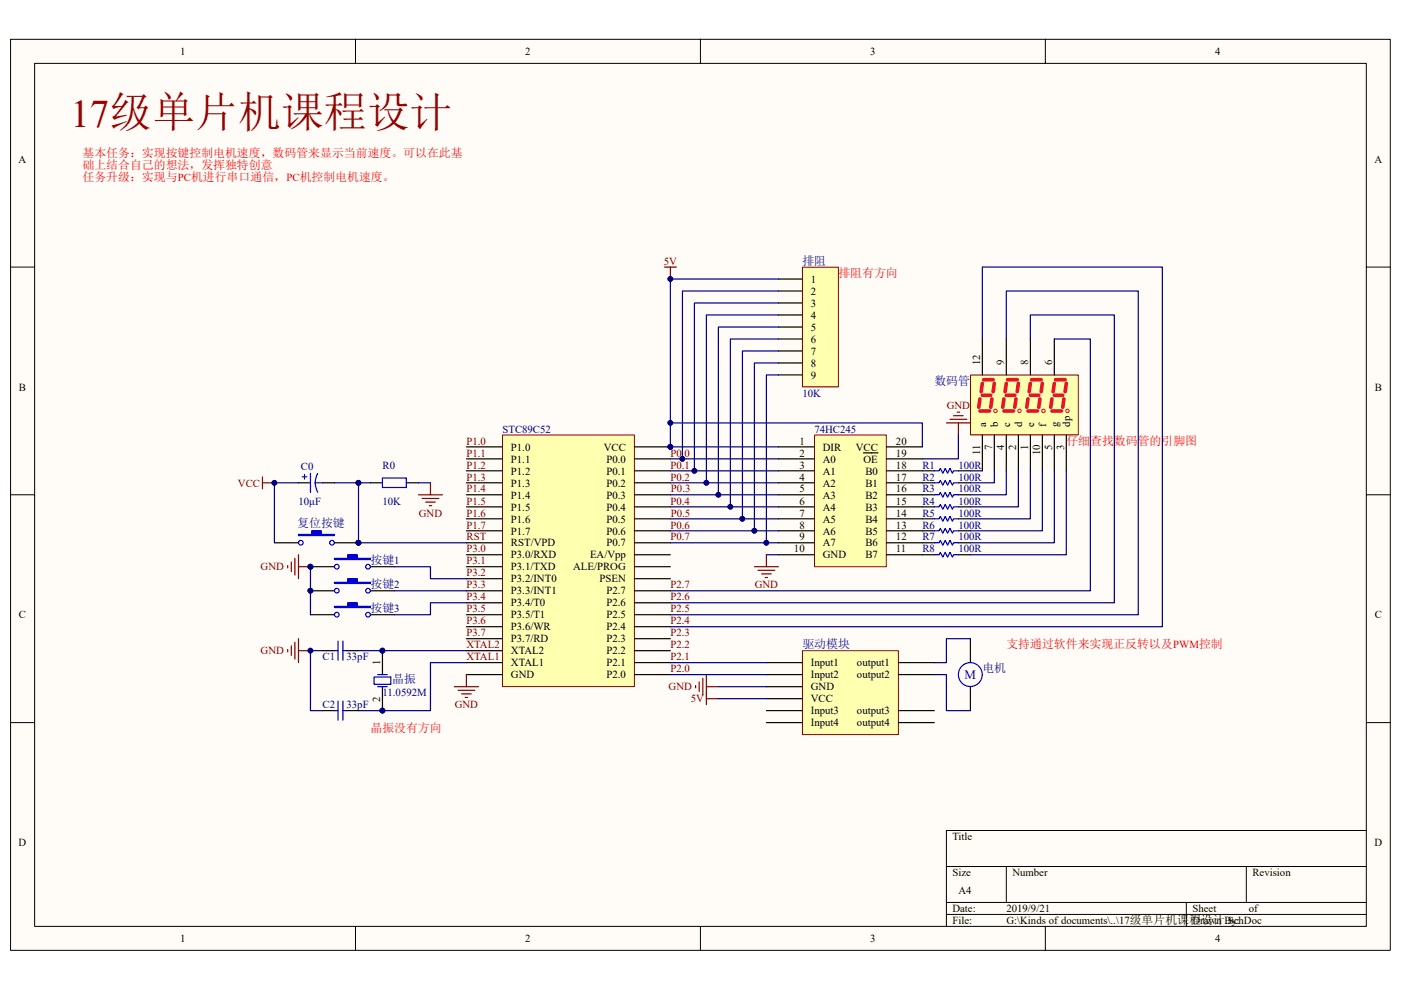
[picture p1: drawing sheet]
<svg xmlns="http://www.w3.org/2000/svg" width="297mm" height="210mm" viewBox="0 0 297 210" stroke-linecap="round" stroke-linejoin="round" font-family="sans-serif">
<path d="M2.3 8.4h292.5v193.2h-292.5z" fill="#fffcf8"/>
<path d="M2.2 8.3h292.6v193.3h-292.6z" fill="none" stroke="#000" stroke-width=".21"/>
<path d="M7.4 13.5h282.3v183h-282.3z" fill="#fffcf8"/>
<g fill="none" stroke="#000" stroke-width=".21">
<path d="M7.3 13.4h282.4v183.1h-282.4zM75.4 8.3v5.1M148.5 8.3v5.1M221.6 8.3v5.1M2.2 56.6h5.1M289.7 56.6h5.1M2.2 104.9h5.1M289.7 104.9h5.1M2.2 153.3h5.1M289.7 153.3h5.1M289.7 176.1h-89v20.4M75.4 196.5v5.1"/>
<path d="M148.5 196.5v5.1M200.7 183.8h89M200.7 191.4h89M200.7 194h89M213.4 183.8v7.6M221.6 196.5v5.1M251.5 191.4v5.1M264.2 183.8v7.6"/>
</g>
<path d="M106.6 92.3h27.9v53.3h-27.9z" fill="#ffffb0"/>
<path d="M106.5 92.3h28v53.3h-28z" fill="none" stroke="#800000" stroke-width=".21"/>
<g fill="none" stroke="#000" stroke-width=".25">
<path d="M98.9 94.8h7.6M98.9 97.3h7.6M98.9 99.9h7.6M134.5 94.8h7.6M134.5 97.3h7.6M134.5 99.9h7.6M98.9 102.4h7.6M98.9 104.9h7.6M98.9 107.5h7.6M98.9 110h7.6M98.9 112.6h7.6M98.9 115.1h7.6"/>
<path d="M98.9 117.7h7.6M134.5 102.4h7.6M134.5 104.9h7.6M134.5 107.5h7.6M134.5 110h7.6M134.5 112.6h7.6M134.5 115.1h7.6M134.5 117.7h7.6M98.9 120.2h7.6M98.9 122.7h7.6M98.9 125.3h7.6M98.9 127.8h7.6"/>
<path d="M98.9 130.4h7.6M98.9 132.9h7.6M98.9 135.5h7.6M98.9 138h7.6M134.5 120.2h7.6M134.5 122.7h7.6M134.5 125.3h7.6M134.5 127.8h7.6M134.5 130.4h7.6M134.5 132.9h7.6M134.5 135.5h7.6M134.5 138h7.6"/>
<path d="M98.9 140.5h7.6M98.9 143.1h7.6M134.5 140.5h7.6M134.5 143.1h7.6"/>
</g>
<circle cx="142.1" cy="94.8" r=".49" fill="#000080" stroke="#000080" stroke-width=".21"/>
<path d="M162.5 117.7v2.5M160 120.2h5M160.7 121h3.6M161.5 121.7h2M162.2 122.5h.5" fill="none" stroke="#800000" stroke-width=".25"/>
<path d="M205.8 79.6h22.8v12.6h-22.8z" fill="#ffffb0"/>
<path d="M205.8 79.5h22.8v12.7h-22.8z" fill="none" stroke="#800000" stroke-width=".21"/>
<path d="M208.3 71.9v7.6M213.4 71.9v7.6M218.5 71.9v7.6M223.5 71.9v7.6M208.3 92.2v7.7M210.8 92.2v7.7M213.4 92.2v7.7M215.9 92.2v7.7M218.5 92.2v7.7M221 92.2v7.7M223.5 92.2v7.7M226.1 92.2v7.7" fill="none" stroke="#000" stroke-width=".25"/>
<g fill="none" stroke="#ee0e22" stroke-width=".76">
<path d="M207.8 84.6l-.3 1.8M207.8 87.2h2M208.3 81.3l-.3 1.8M208.3 83.8h1.8M208.5 80.5h2.1M210.3 84.6l-.2 1.8M210.8 81.3l-.2 1.8M212.8 87.2h2.1M212.8 84.6l-.2 1.8M213.4 83.8h1.8M213.4 81.3l-.3 1.8M213.6 80.5h2.1"/>
<path d="M215.4 84.6l-.2 1.8M215.9 81.3l-.2 1.8M218 87.2h2M218 84.6l-.3 1.8M218.5 83.8h1.7M218.5 81.3l-.3 1.8M218.7 80.5h2M220.5 84.6l-.3 1.8M221 81.3l-.3 1.8M223 87.2h2.1M223 84.6l-.2 1.8M223.5 83.8h1.8"/>
<path d="M223.5 81.3l-.2 1.8M223.8 80.5h2M225.6 84.6l-.3 1.8M226.1 81.3l-.3 1.8"/>
</g>
<g fill="none" stroke="#f00" stroke-width=".76">
<path d="M211 87.1l.1 .1zM221.2 87.1l.1 .1zM226.3 87.1l.1 .1z"/>
<circle cx="216.2" cy="87.1" r=".08"/>
</g>
<path d="M172.7 92.3h15.2v27.9h-15.2z" fill="#ffffb0"/>
<path d="M172.7 92.3h15.2v27.9h-15.2z" fill="none" stroke="#800000" stroke-width=".21"/>
<g fill="none" stroke="#000" stroke-width=".25">
<path d="M165 94.8h7.7M165 97.3h7.7M165 99.9h7.7M183.1 96.1h3.1M187.9 94.8h7.7M187.9 97.3h7.7M187.9 99.9h10.2M203.2 99.9h2.5M165 102.4h7.7M165 104.9h7.7M165 107.5h7.7M165 110h7.7"/>
<path d="M165 112.6h7.7M165 115.1h7.7M165 117.7h7.7M187.9 102.4h10.2M187.9 104.9h10.2M187.9 107.5h10.2M187.9 110h10.2M187.9 112.6h10.2M187.9 115.1h10.2M187.9 117.7h10.2M203.2 102.4h2.5M203.2 104.9h2.5"/>
<path d="M203.2 107.5h2.5M203.2 110h2.5M203.2 112.6h2.5M203.2 115.1h2.5M203.2 117.7h2.5M205.7 135.5v5M205.7 145.6v5.1"/>
</g>
<path d="M200.7 89.7h5M201.4 88.9h3.6M202.2 88.2h2M202.9 87.4h.6M203.2 89.7v2.5" fill="none" stroke="#800000" stroke-width=".25"/>
<g fill="none" stroke="#00f" stroke-width=".25">
<path d="M198.1 99.9h1l.3-.5 .5 1 .5-1 .5 1 .5-1 .5 1 .3-.5h1M198.1 102.4h1l.3-.5 .5 1 .5-1 .5 1 .5-1 .5 1 .3-.5h1M198.1 104.9h1l.3-.5 .5 1.1 .5-1.1 .5 1.1 .5-1.1 .5 1.1 .3-.6h1M198.1 107.5h1l.3-.5 .5 1 .5-1 .5 1 .5-1 .5 1 .3-.5h1M198.1 110h1l.3-.5 .5 1.1 .5-1.1 .5 1.1 .5-1.1 .5 1.1 .3-.6h1M198.1 112.6h1l.3-.5 .5 1 .5-1 .5 1 .5-1 .5 1 .3-.5h1M198.1 115.1h1l.3-.5 .5 1 .5-1 .5 1 .5-1 .5 1 .3-.5h1M198.1 117.7h1l.3-.5 .5 1 .5-1 .5 1 .5-1 .5 1 .3-.5h1"/>
<circle cx="205.7" cy="143.1" r="2.53"/>
</g>
<path d="M170.2 138h20.3v17.8h-20.3z" fill="#ffffb0"/>
<path d="M170.1 138h20.4v17.8h-20.4z" fill="none" stroke="#800000" stroke-width=".21"/>
<path d="M65.8 130.4h5.1M78.5 130.4h5.1M162.5 140.5h7.6M162.5 143.1h7.6M162.5 145.6h7.6M162.5 148.2h7.6M162.5 150.7h7.6M162.5 153.3h7.6M190.5 140.5h7.6M190.5 143.1h7.6M190.5 150.7h7.6M190.5 153.3h7.6" fill="none" stroke="#000" stroke-width=".25"/>
<path d="M147.5 145.4v.5M148.2 144.6v2.1M149 143.9v3.5M149.8 143.1v6.4M149.8 145.6h2.5M149.8 148.2h2.5" fill="none" stroke="#800000" stroke-width=".25"/>
<path d="M70.9 128.6h2.8v-.8h2.1v.8h2.7v.3h-7.6z" fill-rule="evenodd" fill="#00f"/>
<g fill="none" stroke="#00f" stroke-width=".25">
<path d="M70.9 128.6h2.8v-.8h2.1v.8h2.7v.3h-7.6z"/>
<circle cx="71.4" cy="130.4" r=".49"/>
<circle cx="78" cy="130.4" r=".5"/>
</g>
<path d="M65.8 125.3h5.1M78.5 125.3h5.1" fill="none" stroke="#000" stroke-width=".25"/>
<circle cx="65.8" cy="125.3" r=".5" fill="#000080" stroke="#000080" stroke-width=".21"/>
<path d="M70.9 123.5h2.8v-.8h2.1v.8h2.7v.3h-7.6z" fill-rule="evenodd" fill="#00f"/>
<g fill="none" stroke="#00f" stroke-width=".25">
<path d="M70.9 123.5h2.8v-.8h2.1v.8h2.7v.3h-7.6z"/>
<circle cx="71.4" cy="125.3" r=".49"/>
<circle cx="78" cy="125.3" r=".5"/>
</g>
<g fill="#000080" stroke="#000080" stroke-width=".21">
<circle cx="65.8" cy="125.3" r=".5"/>
<circle cx="65.8" cy="120.2" r=".5"/>
</g>
<path d="M65.8 120.2h5.1M78.5 120.2h5.1" fill="none" stroke="#000" stroke-width=".25"/>
<path d="M70.9 118.4h2.8v-.7h2.1v.7h2.7v.3h-7.6z" fill-rule="evenodd" fill="#00f"/>
<g fill="none" stroke="#00f" stroke-width=".25">
<path d="M70.9 118.4h2.8v-.7h2.1v.7h2.7v.3h-7.6z"/>
<circle cx="71.4" cy="120.2" r=".49"/>
<circle cx="78" cy="120.2" r=".5"/>
</g>
<g fill="#000080" stroke="#000080" stroke-width=".21">
<circle cx="65.8" cy="120.2" r=".5"/>
<circle cx="76" cy="115.1" r=".5"/>
</g>
<path d="M61 120v.5M61.8 119.2v2M62.5 118.4v3.6M63.3 117.7v5M63.3 120.2h2.5" fill="none" stroke="#800000" stroke-width=".25"/>
<path d="M58.2 115.1h5.1M70.9 115.1h5.1" fill="none" stroke="#000" stroke-width=".25"/>
<path d="M63.3 113.3h2.8v-.7h2v.7h2.8v.3h-7.6z" fill-rule="evenodd" fill="#00f"/>
<g fill="none" stroke="#00f" stroke-width=".25">
<path d="M63.3 113.3h2.8v-.7h2v.7h2.8v.3h-7.6zM64 101.1h1.1M64.6 100.6v1M65.8 100.4v4M66.8 102.4h1.6M67.3 100.4l-.4 1.2-.1 .9 .2 1.1 .4 .8M81.1 101.4h5v2h-5zM70.9 138h.8M71.7 136v4M72.7 138h.8M72.7 136v4M70.9 150.7h.8"/>
<path d="M71.7 148.7v4.1M72.7 150.7h.8M72.7 148.7v4.1M79.3 143.6h3.6v1.5h-3.6zM80.1 145.6h2M80.1 143.1h2"/>
<circle cx="63.8" cy="115.1" r=".5"/>
<circle cx="70.4" cy="115.1" r=".49"/>
</g>
<g fill="#000080" stroke="#000080" stroke-width=".21">
<circle cx="76" cy="115.1" r=".5"/>
<circle cx="58.2" cy="102.4" r=".49"/>
<circle cx="81.1" cy="138" r=".49"/>
<circle cx="81.1" cy="150.7" r=".49"/>
<circle cx="65.8" cy="138" r=".5"/>
</g>
<path d="M63.3 102.4h2.5M68.4 102.4h2.5M78.5 102.4h2.6M86.2 102.4h2.5M68.4 138h2.5M73.5 138h2.5M81.1 138v5.1M68.4 150.7h2.5M73.5 150.7h2.5M81.1 145.6v5.1" fill="none" stroke="#000" stroke-width=".25"/>
<g fill="none" stroke="#800000" stroke-width=".25">
<path d="M55.6 101.1v2.6M55.6 102.4h2.6M88.7 104.9h5.1M89.5 105.7h3.5M90.3 106.5h2M91 107.3h.5M91.3 102.4v2.5M61 137.8v.5M61.8 137v2M62.5 136.2v3.6M63.3 138h2.5M63.3 135.5v5"/>
<path d="M96.3 145.6h5.1M97.1 146.4h3.6M97.9 147.2h2M98.6 147.9h.5M98.9 143.1v2.5"/>
</g>
<path d="M170.2 56.7h7.6v25.4h-7.6z" fill="#ffffb0"/>
<path d="M170.1 56.7h7.7v25.4h-7.7z" fill="none" stroke="#800000" stroke-width=".21"/>
<path d="M165 59.2h5.1M165 61.7h5.1M165 64.3h5.1M165 66.8h5.1M165 69.4h5.1M165 71.9h5.1M165 74.4h5.1M165 77h5.1M165 79.5h5.1" fill="none" stroke="#000" stroke-width=".25"/>
<g fill="none" stroke="#000080" stroke-width=".25">
<path d="M165 59.2h-22.9v30.5M165 61.7h-20.3v35.6M165 66.8h-15.2v35.6M165 71.9h-10.1v35.6M165 74.4h-7.6v35.6M165 77h-5v35.6M165 79.5h-2.5v35.6M165 69.4h-12.7v35.5M165 64.3h-17.8v35.6M208.3 71.9v-15.3h38.1v76.3h-104.3M213.4 71.9v-10.2h27.9v68.7h-99.2M218.5 71.9v-5.1h17.8v61h-94.2"/>
<path d="M223.5 71.9h7.7v53.4h-89.1M142.1 99.9h22.9M142.1 97.3h22.9M165 94.8h-22.9v-5.1h53.5v5.1M203.2 92.2v5.1h-7.6M205.7 99.9h2.6M210.8 99.9v2.5h-5.1M213.4 99.9v5h-7.7M215.9 99.9v7.6h-10.2M218.5 99.9v10.1h-12.8M221 99.9v12.7h-15.3M223.5 99.9v15.2h-17.8"/>
<path d="M226.1 99.9v17.8h-20.4M63.3 102.4h-5.1v12.7M70.9 102.4h7.6M76 102.4v12.7h22.9M88.7 102.4h2.6M142.1 115.1h22.9M142.1 102.4h22.9M142.1 112.6h22.9M142.1 110h22.9M142.1 107.5h22.9M142.1 104.9h22.9M162.5 117.7h2.5"/>
<path d="M65.8 120.2v10.2M68.4 138h-2.6v12.7h2.6M76 138h22.9M83.6 120.2h7.7v2.5h7.6M83.6 125.3h15.3M98.9 127.8h-7.6v2.6h-7.7M205.7 135.5h-5v5h-2.6M98.9 140.5h-7.6v10.2h-15.3M142.1 140.5h20.4M142.1 143.1h20.4M152.3 148.2h10.2M152.3 145.6h10.2"/>
<path d="M198.1 143.1h2.6v7.6h5"/>
</g>
<g fill="#000080" stroke="#000080" stroke-width=".21">
<circle cx="162.5" cy="115.1" r=".5"/>
<circle cx="76" cy="102.4" r=".5"/>
<circle cx="76" cy="115.1" r=".5"/>
<circle cx="58.2" cy="102.4" r=".49"/>
<circle cx="65.8" cy="120.2" r=".5"/>
<circle cx="65.8" cy="125.3" r=".5"/>
<circle cx="81.1" cy="138" r=".49"/>
<circle cx="65.8" cy="138" r=".5"/>
<circle cx="81.1" cy="150.7" r=".49"/>
<circle cx="142.1" cy="89.7" r=".49"/>
<circle cx="142.1" cy="94.8" r=".49"/>
<circle cx="144.7" cy="97.3" r=".49"/>
<circle cx="147.2" cy="99.9" r=".5"/>
<circle cx="149.8" cy="102.4" r=".5"/>
<circle cx="152.3" cy="104.9" r=".49"/>
<circle cx="154.8" cy="107.5" r=".49"/>
<circle cx="157.4" cy="110" r=".49"/>
<circle cx="159.9" cy="112.6" r=".5"/>
<circle cx="142.1" cy="59.2" r=".49"/>
</g>
<path d="M140.9 56.6h2.5M142.1 56.6v2.6" fill="none" stroke="#800000" stroke-width=".25"/>
<text font-size="8.3" fill="#980000" x="15" y="26.9">17级单片机课程设计</text>
<text font-size="2.8" fill="#00f" x="204.5" y="144">M</text>
<g font-size="2.5" fill="#f00">
<text x="17.5" y="33.3">基本任务：实现按键控制电机速度，数码管来显示当前速度。可以在此基</text>
<text x="17.5" y="35.8">础上结合自己的想法，发挥独特创意</text>
<text x="17.5" y="38.4">任务升级：实现与PC机进行串口通信，PC机控制电机速度。</text>
<text x="177.8" y="58.7">排阻有方向</text>
<text x="226.1" y="94.3">仔细查找数码管的引脚图</text>
<text x="213.4" y="137.5">支持通过软件来实现正反转以及PWM控制</text>
<text x="78.5" y="155.3">晶振没有方向</text>
</g>
<g font-size="2.5" fill="#000080">
<text x="170.1" y="56.2">排阻</text>
<text x="198.1" y="81.6">数码管</text>
<text x="63" y="111.8">复位按键</text>
<text x="78.5" y="119.7">按键1</text>
<text x="78.5" y="124.8">按键2</text>
<text x="78.5" y="129.9">按键3</text>
<text x="170.1" y="137.5">驱动模块</text>
<text x="208.3" y="142.6">电机</text>
<text x="83.1" y="144.9">晶振</text>
</g>
<g font-size="2.3">
<text x="38.2" y="11.7">1</text>
<text x="111.4" y="11.7">2</text>
<text x="184.5" y="11.7">3</text>
<text x="257.6" y="11.7">4</text>
<text x="4" y="34.5">A</text>
<text x="291.4" y="34.5">A</text>
<text x="171.9" y="60">1</text>
<text x="171.9" y="62.5">2</text>
<text x="171.9" y="65">3</text>
<text x="171.9" y="67.6">4</text>
<text x="171.9" y="70.1">5</text>
<text x="171.9" y="72.7">6</text>
<text x="171.9" y="75.2">7</text>
<text x="171.9" y="77.8">8</text>
<text x="207.8" y="77.5" transform="rotate(-90 207.8 77.5)">12</text>
<text x="212.9" y="77.5" transform="rotate(-90 212.9 77.5)">9</text>
<text x="218" y="77.5" transform="rotate(-90 218 77.5)">8</text>
<text x="223.1" y="77.5" transform="rotate(-90 223.1 77.5)">6</text>
<text x="4" y="82.8">B</text>
<text x="171.9" y="80.3">9</text>
<text x="291.5" y="82.8">B</text>
<text x="108.3" y="95.6">P1.0</text>
<text x="128" y="95.6">VCC</text>
<text x="169.5" y="94.3">1</text>
<text x="174.5" y="95.6">DIR</text>
<text x="181.4" y="95.6">VCC</text>
<text x="190" y="94.3">20</text>
<text x="209.1" y="90.5" transform="rotate(-90 209.1 90.5)">a</text>
<text x="210.3" y="95.4" transform="rotate(-90 210.3 95.4)">7</text>
<text x="211.6" y="90.5" transform="rotate(-90 211.6 90.5)">b</text>
<text x="212.9" y="95.4" transform="rotate(-90 212.9 95.4)">4</text>
<text x="214.2" y="90.5" transform="rotate(-90 214.2 90.5)">c</text>
<text x="215.4" y="95.4" transform="rotate(-90 215.4 95.4)">2</text>
<text x="216.7" y="90.5" transform="rotate(-90 216.7 90.5)">d</text>
<text x="218" y="95.4" transform="rotate(-90 218 95.4)">1</text>
<text x="219.2" y="90.5" transform="rotate(-90 219.2 90.5)">e</text>
<text x="221.8" y="90.5" transform="rotate(-90 221.8 90.5)">f</text>
<text x="223.1" y="95.4" transform="rotate(-90 223.1 95.4)">5</text>
<text x="224.3" y="90.5" transform="rotate(-90 224.3 90.5)">g</text>
<text x="225.6" y="95.4" transform="rotate(-90 225.6 95.4)">3</text>
<text x="226.9" y="90.5" transform="rotate(-90 226.9 90.5)">dp</text>
<text x="108.3" y="98.1">P1.1</text>
<text x="108.3" y="100.6">P1.2</text>
<text x="128.6" y="98.1">P0.0</text>
<text x="128.6" y="100.6">P0.1</text>
<text x="169.5" y="96.8">2</text>
<text x="169.5" y="99.4">3</text>
<text x="169.5" y="101.9">4</text>
<text x="174.5" y="98.1">A0</text>
<text x="174.5" y="100.6">A1</text>
<text x="183.1" y="98.1">OE</text>
<text x="183.5" y="100.6">B0</text>
<text x="190" y="96.8">19</text>
<text x="190" y="101.9">17</text>
<text x="190" y="99.4">18</text>
<text x="207.8" y="96.5" transform="rotate(-90 207.8 96.5)">11</text>
<text x="220.5" y="96.6" transform="rotate(-90 220.5 96.6)">10</text>
<text x="108.3" y="103.2">P1.3</text>
<text x="108.3" y="105.7">P1.4</text>
<text x="128.6" y="103.2">P0.2</text>
<text x="128.6" y="105.7">P0.3</text>
<text x="169.5" y="104.5">5</text>
<text x="169.5" y="107">6</text>
<text x="174.5" y="103.2">A2</text>
<text x="174.5" y="105.7">A3</text>
<text x="183.5" y="105.7">B2</text>
<text x="183.5" y="103.2">B1</text>
<text x="190" y="107">15</text>
<text x="190" y="104.5">16</text>
<text x="108.3" y="108.3">P1.5</text>
<text x="108.3" y="110.8">P1.6</text>
<text x="108.3" y="113.4">P1.7</text>
<text x="128.6" y="108.3">P0.4</text>
<text x="128.6" y="110.8">P0.5</text>
<text x="128.6" y="113.4">P0.6</text>
<text x="169.5" y="109.6">7</text>
<text x="169.5" y="112.1">8</text>
<text x="174.5" y="108.3">A4</text>
<text x="174.5" y="110.8">A5</text>
<text x="174.5" y="113.4">A6</text>
<text x="183.5" y="113.4">B5</text>
<text x="183.5" y="110.8">B4</text>
<text x="183.5" y="108.3">B3</text>
<text x="190" y="112.1">13</text>
<text x="190" y="109.6">14</text>
<text x="108.3" y="115.9">RST/VPD</text>
<text x="108.3" y="118.4">P3.0/RXD</text>
<text x="125.1" y="118.4">EA/Vpp</text>
<text x="128.6" y="115.9">P0.7</text>
<text x="168.3" y="117.2">10</text>
<text x="169.5" y="114.6">9</text>
<text x="174.5" y="115.9">A7</text>
<text x="174.5" y="118.4">GND</text>
<text x="183.5" y="118.4">B7</text>
<text x="183.5" y="115.9">B6</text>
<text x="190" y="117.2">11</text>
<text x="190" y="114.6">12</text>
<text x="108.3" y="121">P3.1/TXD</text>
<text x="108.3" y="123.5">P3.2/INT0</text>
<text x="121.5" y="121">ALE/PROG</text>
<text x="127.1" y="123.5">PSEN</text>
<text x="4" y="131.2">C</text>
<text x="108.3" y="126.1">P3.3/INT1</text>
<text x="108.3" y="128.6">P3.4/T0</text>
<text x="108.3" y="131.2">P3.5/T1</text>
<text x="128.6" y="131.2">P2.5</text>
<text x="128.6" y="128.6">P2.6</text>
<text x="128.6" y="126.1">P2.7</text>
<text x="291.5" y="131.2">C</text>
<text x="108.3" y="133.7">P3.6/WR</text>
<text x="108.3" y="136.2">P3.7/RD</text>
<text x="128.6" y="136.2">P2.3</text>
<text x="128.6" y="133.7">P2.4</text>
<text x="80.6" y="141.1" transform="rotate(-90 80.6 141.1)">1</text>
<text x="108.3" y="138.8">XTAL2</text>
<text x="108.3" y="141.3">XTAL1</text>
<text x="108.3" y="143.9">GND</text>
<text x="128.6" y="143.9">P2.0</text>
<text x="128.6" y="141.3">P2.1</text>
<text x="128.6" y="138.8">P2.2</text>
<text x="171.9" y="141.3">Input1</text>
<text x="171.9" y="143.9">Input2</text>
<text x="181.7" y="143.9">output2</text>
<text x="181.7" y="141.3">output1</text>
<text x="80.6" y="148.8" transform="rotate(-90 80.6 148.8)">2</text>
<text x="171.9" y="146.4">GND</text>
<text x="171.9" y="149">VCC</text>
<text x="171.9" y="151.5">Input3</text>
<text x="171.9" y="154.1">Input4</text>
<text x="181.7" y="154.1">output4</text>
<text x="181.7" y="151.5">output3</text>
<text x="4" y="179.5">D</text>
<text x="201.9" y="178.2">Title</text>
<text x="291.4" y="179.5">D</text>
<text x="201.9" y="185.8">Size</text>
<text x="214.6" y="185.8">Number</text>
<text x="265.5" y="185.8">Revision</text>
<text x="203.2" y="189.7">A4</text>
<text x="201.9" y="193.5">Date:</text>
<text x="201.9" y="196">File:</text>
<text x="213.4" y="193.5">2019/9/21</text>
<text x="213.4" y="196">G:\Kinds of documents\..\17级单片机课程设计.SchDoc</text>
<text x="252.8" y="196">Drawn By:</text>
<text x="252.8" y="193.5">Sheet</text>
<text x="264.7" y="193.5">of</text>
<text x="38.2" y="199.8">1</text>
<text x="111.4" y="199.8">2</text>
<text x="184.5" y="199.8">3</text>
<text x="257.6" y="199.8">4</text>
</g>
<g font-size="2.3" fill="#800000">
<text x="140.8" y="56.2">5V</text>
<text x="200.7" y="86.7">GND</text>
<text x="98.9" y="94.3">P1.0</text>
<text x="98.9" y="96.8">P1.1</text>
<text x="98.9" y="99.4">P1.2</text>
<text x="98.9" y="101.9">P1.3</text>
<text x="142.2" y="96.8">P0.0</text>
<text x="142.2" y="99.4">P0.1</text>
<text x="142.2" y="101.9">P0.2</text>
<text x="50.4" y="103.2">VCC</text>
<text x="98.9" y="104.5">P1.4</text>
<text x="98.9" y="107">P1.5</text>
<text x="142.2" y="107">P0.4</text>
<text x="142.3" y="104.5">P0.3</text>
<text x="88.8" y="109.6">GND</text>
<text x="98.9" y="109.6">P1.6</text>
<text x="98.9" y="112.1">P1.7</text>
<text x="142.2" y="112.1">P0.6</text>
<text x="142.2" y="109.6">P0.5</text>
<text x="98.9" y="114.6">RST</text>
<text x="98.9" y="117.2">P3.0</text>
<text x="98.9" y="119.7">P3.1</text>
<text x="142.2" y="114.6">P0.7</text>
<text x="55.3" y="121">GND</text>
<text x="98.9" y="122.3">P3.2</text>
<text x="98.9" y="124.8">P3.3</text>
<text x="142.2" y="124.8">P2.7</text>
<text x="160" y="124.8">GND</text>
<text x="98.9" y="127.4">P3.4</text>
<text x="98.9" y="129.9">P3.5</text>
<text x="142.2" y="129.9">P2.5</text>
<text x="142.2" y="127.4">P2.6</text>
<text x="98.9" y="132.4">P3.6</text>
<text x="98.9" y="135">P3.7</text>
<text x="98.9" y="137.5">XTAL2</text>
<text x="142.2" y="137.5">P2.2</text>
<text x="142.2" y="135">P2.3</text>
<text x="142.2" y="132.4">P2.4</text>
<text x="55.3" y="138.8">GND</text>
<text x="98.9" y="140.1">XTAL1</text>
<text x="142.2" y="142.6">P2.0</text>
<text x="142.2" y="140.1">P2.1</text>
<text x="141.7" y="146.4">GND</text>
<text x="146.5" y="149">5V</text>
<text x="96.4" y="150.2">GND</text>
</g>
<g font-size="2.3" fill="#000080">
<text x="170.1" y="84.1">10K</text>
<text x="106.5" y="91.8">STC89C52</text>
<text x="172.7" y="91.8">74HC245</text>
<text x="63.8" y="99.6">C0</text>
<text x="81.1" y="99.4">R0</text>
<text x="195.6" y="99.4">R1</text>
<text x="195.6" y="101.9">R2</text>
<text x="203.2" y="99.4">100R</text>
<text x="203.2" y="101.9">100R</text>
<text x="63.3" y="107">10μF</text>
<text x="81.1" y="107">10K</text>
<text x="195.6" y="104.5">R3</text>
<text x="195.6" y="107">R4</text>
<text x="203.2" y="104.5">100R</text>
<text x="203.2" y="107">100R</text>
<text x="195.6" y="109.6">R5</text>
<text x="195.6" y="112.1">R6</text>
<text x="203.2" y="109.6">100R</text>
<text x="203.2" y="112.1">100R</text>
<text x="195.6" y="114.6">R7</text>
<text x="195.6" y="117.2">R8</text>
<text x="203.2" y="114.6">100R</text>
<text x="203.2" y="117.2">100R</text>
<text x="68.4" y="140.1">C1</text>
<text x="73.5" y="140.1">33pF</text>
<text x="81.1" y="147.7">11.0592M</text>
<text x="68.4" y="150.2">C2</text>
<text x="73.5" y="150.2">33pF</text>
</g>
</svg>
